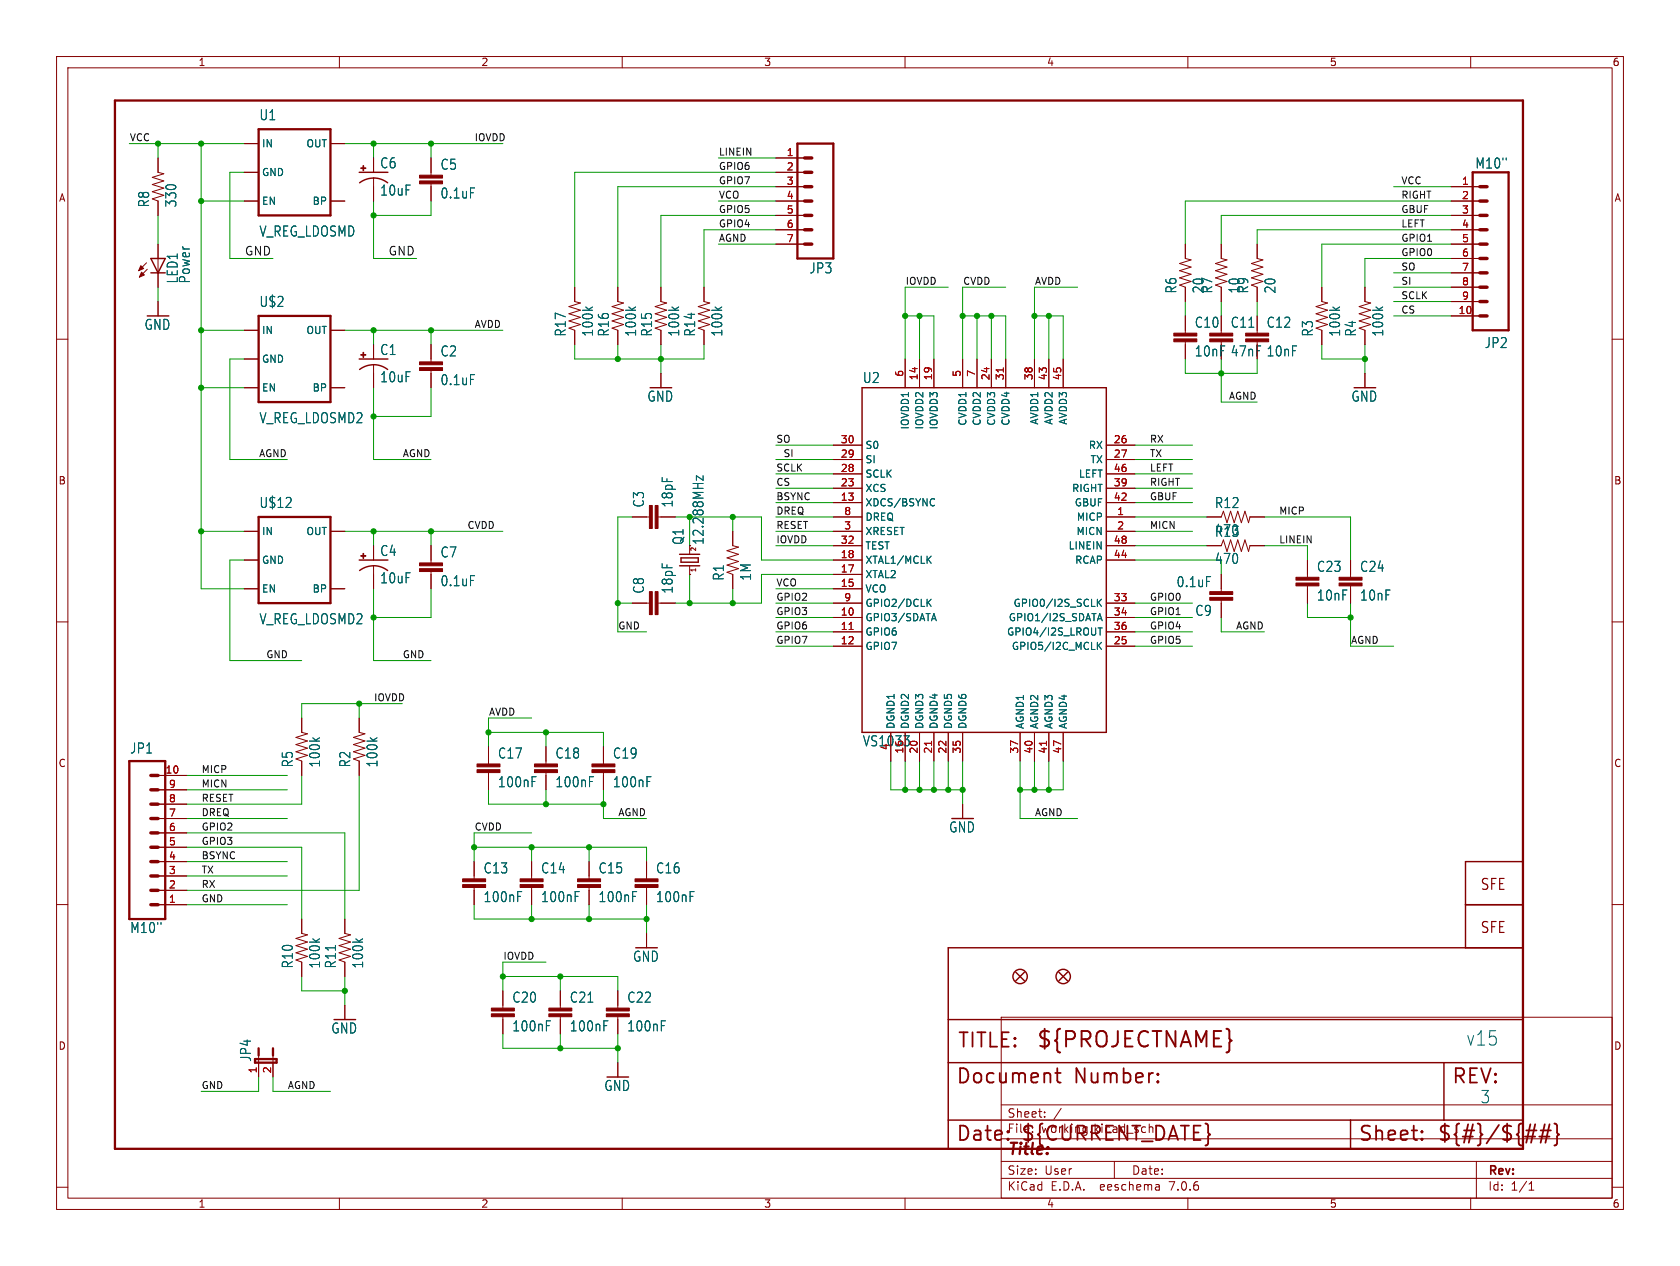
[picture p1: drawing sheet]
<svg xmlns="http://www.w3.org/2000/svg" width="297mm" height="224mm" viewBox="0 0 297 224" stroke-linecap="round" stroke-linejoin="round" font-family="sans-serif">
<g fill="none" stroke="#840000" stroke-width=".18">
<path d="M10 10h277v203.9h-277zM12 12h273v199.9h-273zM60 10v2M110 10v2M160 10v2M210 10v2M260 10v2M27.9 27.9v2.6l1.1 .2-2.1 .7 2.1 .6-2.1 .6 2.1 .7-2.1 .6 2.1 .6-2.1 .7 1 .4v2.5M43.2 30.5h2.5M43.2 35.6h2.5M43.2 25.4h2.5M58.4 35.6h2.6"/>
<path d="M58.4 25.4h2.6M66 27.9v2.6M66 31.5v4.1M76.2 27.9v3.1M76.2 32.5v3.1M137.2 27.9h5M137.2 30.5h5M137.2 33h5M137.2 35.6h5M137.2 38.1h5M256.5 33h5.1M256.5 35.6h5.1"/>
<path d="M256.5 38.1h5.1M10 60h2M25.9 46.5l-1.4 1.4M26 47.6l-1.4 1.4M27.9 43.2v7.6M27.9 53.3v2.6M43.2 58.4h2.5M58.4 58.4h2.6M101.6 50.8v2.5l1 .3-2 .6 2 .7-2 .6 2 .6-2 .7 2 .6-2 .6 1 .4v2.6M109.2 50.8v2.5l1 .3-2 .6 2 .7-2 .6 2 .6-2 .7 2 .6-2 .6 1 .4v2.6M116.8 50.8v2.5l1.1 .3-2.1 .6 2.1 .7-2.1 .6 2.1 .6-2.1 .7 2.1 .6-2.1 .6 1 .4v2.6M124.5 50.8v2.5l1 .3-2.1 .6 2.1 .7-2.1 .6 2.1 .6-2.1 .7 2.1 .6-2.1 .6 1.1 .4v2.6"/>
<path d="M137.2 40.6h5M137.2 43.2h5M209.5 43.2v2.5l1.1 .3-2.1 .6 2.1 .6-2.1 .7 2.1 .6-2.1 .6 2.1 .7-2.1 .6 1 .4v2.5M209.5 55.9v3M215.9 43.2v2.5l1 .3-2 .6 2 .6-2 .7 2 .6-2 .6 2 .7-2 .6 1 .4v2.5M215.9 55.9v3M222.2 43.2v2.5l1.1 .3-2.1 .6 2.1 .6-2.1 .7 2.1 .6-2.1 .6 2.1 .7-2.1 .6 1 .4v2.5M222.2 55.9v3M233.7 50.8v2.5l1 .3-2 .6 2 .7-2 .6 2 .6-2 .7 2 .6-2 .6 1 .4v2.6M241.3 50.8v2.5l1 .3-2 .6 2 .7-2 .6 2 .6-2 .7 2 .6-2 .6 1 .4v2.6M256.5 40.6h5.1M256.5 43.2h5.1"/>
<path d="M256.5 55.9h5.1M256.5 45.7h5.1M256.5 48.3h5.1M256.5 50.8h5.1M256.5 53.3h5.1M285 60h2M43.2 63.5h2.5M43.2 68.6h2.5M58.4 68.6h2.6M66 61v2.5M66 64.5v4.1M76.2 61v3"/>
<path d="M76.2 65.5v3.1M116.8 66v2.6M147.3 78.7h5.1M160 63.5v5.1M162.6 63.5v5.1M165.1 63.5v5.1M170.2 63.5v5.1M172.7 63.5v5.1M175.3 63.5v5.1M177.8 63.5v5.1M182.9 63.5v5.1M185.4 63.5v5.1"/>
<path d="M188 63.5v5.1M195.6 78.7h5.1M209.5 60.5v3M215.9 60.5v.5M222.2 60.5v.5M241.3 66v2.6M43.2 94h2.5M43.2 99.1h2.5M58.4 94h2.6M66 96.5v2.6M76.2 96.5v3.1M111.8 91.4h3"/>
<path d="M116.3 91.4h3.1M121.9 96.5v1.5M129.5 94v2.5l1.1 .3-2.1 .6 2.1 .6-2.1 .7 2.1 .6-2.1 .6 2.1 .7-2.1 .6 1 .4v2.5M147.3 94h5.1M147.3 99.1h5.1M147.3 91.4h5.1M147.3 96.5h5.1M147.3 88.9h5.1M147.3 86.4h5.1M147.3 81.3h5.1M147.3 83.8h5.1M195.6 94h5.1"/>
<path d="M195.6 99.1h5.1M195.6 91.4h5.1M195.6 96.5h5.1M195.6 88.9h5.1M195.6 86.4h5.1M195.6 81.3h5.1M195.6 83.8h5.1M213.4 91.4h2.5l.4-1 .6 2.1 .7-2.1 .6 2.1 .6-2.1 .7 2.1 .6-2.1 .6 2.1 .3-1.1h2.5M213.4 96.5h2.5l.4-1 .6 2 .7-2 .6 2 .6-2 .7 2 .6-2 .6 2 .3-1h2.5M231.1 99.1v3M238.8 99.1v3M10 110h2"/>
<path d="M43.2 104.1h2.5M58.4 104.1h2.6M66 100.1v4M76.2 101.1v3M111.8 106.7h3M116.3 106.7h3.1M121.9 101.6h.1M121.9 100.1v1.5M147.3 104.1h5.1M147.3 106.7h5.1M147.3 109.2h5.1M147.3 111.8h5.1"/>
<path d="M147.3 114.3h5.1M147.3 101.6h5.1M195.6 106.7h5.1M195.6 109.2h5.1M195.6 111.8h5.1M195.6 114.3h5.1M215.9 101.6v3M215.9 106.2v3M231.1 103.6v3.1M238.8 103.6v3.1M285 110h2M27.9 137.2h5.1"/>
<path d="M27.9 139.7h5.1M53.3 127v2.5l1.1 .3-2.1 .6 2.1 .7-2.1 .6 2.1 .6-2.1 .7 2.1 .6-2.1 .6 1 .4v2.6M63.5 127v2.5l1 .3-2 .6 2 .7-2 .6 2 .6-2 .7 2 .6-2 .6 1 .4v2.6M86.4 132.1v3M86.4 136.7v3M96.5 132.1v3M96.5 136.7v3M106.7 132.1v3M106.7 136.7v3M157.5 129.5v5.1M160 129.5v5.1M162.6 129.5v5.1"/>
<path d="M165.1 129.5v5.1M167.6 129.5v5.1M170.2 129.5v5.1M180.3 129.5v5.1M182.9 129.5v5.1M185.4 129.5v5.1M188 129.5v5.1M10 160h2M27.9 157.5h5.1M27.9 154.9h5.1M27.9 152.4h5.1M27.9 149.9h5.1"/>
<path d="M27.9 147.3h5.1M27.9 144.8h5.1M27.9 142.2h5.1M83.8 152.4v3M83.8 157v3M94 152.4v3M94 157v3M104.1 152.4v3M104.1 157v3M114.3 152.4v3M114.3 157v3M170.2 142.2v2.6"/>
<path d="M285 160h2M27.9 160h5.1M53.3 162.6v2.5l1.1 .3-2.1 .6 2.1 .6-2.1 .7 2.1 .6-2.1 .6 2.1 .7-2.1 .6 1 .4v2.5M61 162.6v2.5l1 .3-2.1 .6 2.1 .6-2.1 .7 2.1 .6-2.1 .6 2.1 .7-2.1 .6 1.1 .4v2.5M61 177.8v2.5M88.9 175.3v3M88.9 179.8v3.1M99.1 175.3v3M99.1 179.8v3.1M109.2 175.3v3M109.2 179.8v3.1M114.3 165.1v2.5"/>
<path d="M177 179.9h108v32h-108zM45.7 186.7v3.8M48.3 186.7v3.8M109.2 188v2.5M177 195.4h108M184.7 197.5v.1M184.7 196.7v.1M187.6 196l-1.3 2M10 210h2M60 211.9v2M110 211.9v2M160 211.9v2"/>
<path d="M177 208.4h108M177 205.4h108M177 201.4h108M197 205.4v3M204.9 209.6l.1 .9M205 210.4l-.2 .1M205 209.9h-.2M210 211.9v2M260 211.9v2M261 205.4v6.5M270.3 210.5h.9M270.3 209.4l.4-.4v1.5"/>
<path d="M285 210h2"/>
</g>
<g fill="#840000" stroke="#840000" stroke-width=".18">
<path d="M107.2 179.3h4.1v.5h-4.1z"/>
<path d="M107.2 178.3h4.1v.5h-4.1z"/>
<path d="M63.8 29.7h.9v.1h-.9z"/>
<path d="M64.2 29.3h.1v.9h-.1z"/>
<path d="M94.5 136.1h4.1v.6h-4.1z"/>
<path d="M94.5 135.1h4.1v.5h-4.1z"/>
<path d="M81.8 156.5h4.1v.5h-4.1z"/>
<path d="M81.8 155.4h4.1v.6h-4.1z"/>
<path d="M104.6 136.1h4.1v.6h-4.1z"/>
<path d="M104.6 135.1h4.1v.5h-4.1z"/>
<path d="M74.2 32h4v.5h-4z"/>
<path d="M74.2 31h4v.5h-4z"/>
<path d="M84.3 136.1h4.1v.6h-4.1z"/>
<path d="M84.3 135.1h4.1v.5h-4.1z"/>
<path d="M112.3 156.5h4v.5h-4z"/>
<path d="M112.3 155.4h4v.6h-4z"/>
<path d="M102.1 156.5h4.1v.5h-4.1z"/>
<path d="M102.1 155.4h4.1v.6h-4.1z"/>
<path d="M91.9 156.5h4.1v.5h-4.1z"/>
<path d="M91.9 155.4h4.1v.6h-4.1z"/>
<path d="M86.9 179.3h4v.5h-4z"/>
<path d="M86.9 178.3h4v.5h-4z"/>
<path d="M115.8 104.6h.5v4.1h-.5z"/>
<path d="M114.8 104.6h.5v4.1h-.5z"/>
<path d="M24.9 47l.5 .5-.9 .4z"/>
<path d="M25 48.1l.5 .5-.9 .4z"/>
<path d="M115.8 89.4h.5v4.1h-.5z"/>
<path d="M114.8 89.4h.5v4.1h-.5z"/>
<path d="M74.2 100.6h4v.5h-4z"/>
<path d="M74.2 99.6h4v.5h-4z"/>
<path d="M63.8 98.3h.9v.1h-.9z"/>
<path d="M64.2 97.9h.1v.9h-.1z"/>
<path d="M63.8 62.7h.9v.1h-.9z"/>
<path d="M64.2 62.3h.1v.9h-.1z"/>
<path d="M74.2 65h4v.5h-4z"/>
<path d="M74.2 64h4v.5h-4z"/>
<path d="M97 179.3h4.1v.5h-4.1z"/>
<path d="M97 178.3h4.1v.5h-4.1z"/>
<path d="M236.7 103.1h4.1v.5h-4.1z"/>
<path d="M236.7 102.1h4.1v.5h-4.1z"/>
<path d="M229.1 103.1h4.1v.5h-4.1z"/>
<path d="M229.1 102.1h4.1v.5h-4.1z"/>
<path d="M213.9 104.6h4v.6h-4z"/>
<path d="M213.9 105.7h4v.5h-4z"/>
<path d="M213.9 59.9h4v.6h-4z"/>
<path d="M213.9 58.9h4v.5h-4z"/>
<path d="M220.2 59.9h4.1v.6h-4.1z"/>
<path d="M220.2 58.9h4.1v.5h-4.1z"/>
<path d="M207.5 59.9h4.1v.6h-4.1z"/>
<path d="M207.5 58.9h4.1v.5h-4.1z"/>
</g>
<g fill="none" stroke="#006464" stroke-width=".18">
<path d="M124.3 84.2v.7l-1.2-.7v.7M164.1 98.9l.5 .7M164.6 98.4l-.7 .7M164.9 88.2l.3 .1M165.2 89.4l-.3 .1M164.1 106.5l.5 .8M164.6 106l-.7 .7M164.8 109.4h.6M165.1 108.5l.4 1.3M194 106v1.3M194 113.6v1.3M194 109.8l.4-1.3 .5 1.3"/>
<path d="M194.1 109.4h.6M194.1 111.1h.8M194.2 114.2l.5 .7M194.2 106.5l.5 .8M194.5 111.1v1.2M194.7 113.6l-.7 .7M194.7 106l-.7 .7M94.1 137.4h.7M104.2 137.4h.7M114.4 137.4h.7M91.5 157.7h.7M101.7 157.7h.7"/>
<path d="M111.8 157.7h.8M122 157.7h.7M96.6 180.6h.7M106.8 180.6h.7M116.9 180.6h.7"/>
</g>
<g fill="none" stroke="#840000" stroke-width=".25">
<path d="M63.5 30.5h5.1M66 31.5a4.1 4.1 0 0 0-2.4 .8M66 31.5a4.1 4.1 0 0 1 2.5 .8M26.7 48.3h2.5M26.7 45.7h2.5l-1.3 2.6zM63.5 63.5h5.1M66 64.5a4.1 4.1 0 0 0-2.4 .9M66 64.5a4.1 4.1 0 0 1 2.5 .9M152.4 68.6h43.2v60.9h-43.2zM63.5 99.1h5.1M120.1 98h3.6M120.4 98.7h3v.7h-3z"/>
<path d="M63.6 100.9a4.1 4.1 0 0 1 4.9 0M120.1 100.1h3.6M179.6 172l1.5 1.5M181.1 172l-1.5 1.5M187.2 172l1.5 1.5M188.7 172l-1.5 1.5M259.1 167.6v-15.2h10.1v50.8h-101.6v-35.6h101.6M259.1 160h10.1M167.6 198.1h101.6M167.6 180.3h101.6M167.6 188h101.6M238.8 198.1v5.1"/>
<path d="M255.3 188v10.1"/>
<circle cx="180.3" cy="172.7" r="1.27"/>
<circle cx="188" cy="172.7" r="1.27"/>
</g>
<path d="M20.3 17.8h248.9v185.4h-248.9zM45.7 22.9h12.7v15.2h-12.7zM141 25.4h6.3v20.3h-6.3zM260.3 30.5h6.4v27.9h-6.4zM45.7 55.9h12.7v15.2h-12.7zM45.7 91.4h12.7v15.3h-12.7zM22.9 134.6h6.3v28h-6.3zM45.1 187.3h3.8v.7h-3.8M45.7 185.4v1.3M48.3 185.4v1.3" fill="none" stroke="#840000" stroke-width=".41"/>
<g fill="none" stroke="#840000" stroke-width=".61">
<path d="M142.2 27.9h1.3M142.2 30.5h1.3M142.2 33h1.3M142.2 35.6h1.3M142.2 38.1h1.3M261.6 33h1.3M261.6 35.6h1.3M261.6 38.1h1.3M142.2 40.6h1.3M142.2 43.2h1.3M261.6 40.6h1.3M261.6 43.2h1.3"/>
<path d="M261.6 45.7h1.3M261.6 48.3h1.3M261.6 50.8h1.3M261.6 53.3h1.3M261.6 55.9h1.3M26.7 139.7h1.2M26.7 137.2h1.2M26.7 157.5h1.2M26.7 154.9h1.2M26.7 152.4h1.2M26.7 149.9h1.2M26.7 147.3h1.2"/>
<path d="M26.7 144.8h1.2M26.7 142.2h1.2M26.7 160h1.2"/>
</g>
<path d="M177.4 65.1v.7M150.1 111.3h.7M164.7 131.1v.7M185 131.1v.7" fill="none" stroke="#a90000" stroke-width=".18"/>
<g fill="none" stroke="#840000" stroke-width=".32">
<path d="M186.5 189.8h1M186.9 188.9v2.2l.1 .3 .5 .1M204.7 191.2l.1 .2-.1 .1M204.7 191.2l-.1 .2 .1 .1M204.7 189.9v.2M204.7 191.2v.3M204.7 189.9l.1 .1-.1 .1M204.7 189.9l-.1 .1 .1 .1M269.8 199.9h1.8M271.4 198.9l-.7 3.2M272.4 199.9h1.8M273.1 198.9l-.7 3.2"/>
<path d="M273.9 198.9l-.7 3.2M274.8 198.7l.3 .2 .2 .2v1.2l.3 .4-.3 .3v1.2l-.2 .3-.3 .1M178.2 201.4l.1 .1-.1 .1M251.4 201.4l.1 .1-.1 .1M251.4 201.4l-.1 .1 .1 .1M251.4 200.1v.2M251.4 201.4v.2M251.4 200.1l.1 .1-.1 .1M251.4 200.1l-.1 .1 .1 .1M269.6 201h1.8M272.1 201h1.8"/>
</g>
<g fill="none" stroke="#009600" stroke-width=".18">
<path d="M22.9 25.4h20.3M27.9 25.4v2.5M27.9 38.1v5.1M35.6 25.4v78.7h7.6M35.6 35.6h7.6M43.2 30.5h-2.6v15.2h7.7M61 25.4h27.9M66 25.4v2.5M66 35.6v10.1h7.7M76.2 25.4v2.5M76.2 35.6v2.5h-10.2M127 35.6h10.2"/>
<path d="M127 27.9h10.2M137.2 30.5h-35.6v20.3M137.2 38.1h-20.4v12.7M137.2 33h-28v17.8M246.4 33h10.1M256.5 35.6h-47v7.6M256.5 38.1h-40.6v5.1M27.9 50.8v2.5M35.6 58.4h7.6M61 58.4h27.9M66 58.4v2.6M76.2 58.4v2.6"/>
<path d="M127 43.2h10.2M137.2 40.6h-12.7v10.2M160 55.9h5.1v7.6M162.6 55.9v7.6M167.6 50.8h-7.6v12.7M170.2 55.9h7.6v7.6M172.7 55.9v7.6M175.3 55.9v7.6M177.8 50.8h-7.6v12.7M182.9 55.9h5.1v7.6M185.4 55.9v7.6M190.5 50.8h-7.6v12.7"/>
<path d="M209.5 53.3v2.6M215.9 53.3v2.6M222.2 53.3v2.6M246.4 50.8h10.1M246.4 55.9h10.1M246.4 53.3h10.1M246.4 48.3h10.1M256.5 45.7h-15.2v5.1M256.5 40.6h-34.3v2.6M256.5 43.2h-22.8v7.6M35.6 68.6h7.6M43.2 63.5h-2.6v17.8h10.2"/>
<path d="M66 68.6v12.7h10.2M76.2 68.6v5.1h-10.2M101.6 61v2.5h22.9v-2.5M109.2 61v2.5M116.8 61v5M137.2 78.7h10.1M200.7 78.7h10.1M209.5 63.5v2.5h12.7v-2.5M215.9 63.5v7.6h6.3M233.7 61v2.5h7.6M241.3 61v5M35.6 94h7.6"/>
<path d="M43.2 99.1h-2.6v17.7h12.7M61 94h27.9M66 94v2.5M76.2 94v2.5M111.8 91.4h-2.6v20.4h5.1M119.4 91.4h15.2v7.7h12.7M121.9 91.4v5.1M129.5 91.4v2.6M137.2 91.4h10.1M137.2 94h10.1M137.2 81.3h10.1M137.2 96.5h10.1"/>
<path d="M137.2 88.9h10.1M137.2 86.4h10.1M137.2 83.8h10.1M200.7 91.4h12.7M200.7 94h10.1M200.7 81.3h10.1M200.7 96.5h12.7M200.7 99.1h15.2v2.5M200.7 88.9h10.1M200.7 86.4h10.1M200.7 83.8h10.1M223.5 91.4h15.3v7.7"/>
<path d="M223.5 96.5h7.6v2.6M66 104.1v12.7h10.2M76.2 104.1v5.1h-10.2M109.2 106.7h2.6M121.9 101.6v5.1M129.5 104.1v2.6M137.2 106.7h10.1M137.2 111.8h10.1M137.2 114.3h10.1M137.2 109.2h10.1M137.2 104.1h10.1M147.3 101.6h-12.7v5.1h-15.2"/>
<path d="M200.7 106.7h10.1M200.7 111.8h10.1M200.7 114.3h10.1M200.7 109.2h10.1M215.9 109.2v2.6h7.6M231.1 106.7v2.5h7.7M238.8 106.7v7.6h7.6M33 137.2h17.8M33 139.7h17.8M53.3 137.2v5h-20.3M63.5 124.5v2.5M63.5 137.2v20.3h-30.5"/>
<path d="M71.1 124.5h-17.8v2.5M86.4 139.7v2.5h20.3M86.4 129.5h20.3v2.6M94 127h-7.6v5.1M96.5 129.5v2.6M96.5 139.7v2.5M106.7 139.7v5.1h7.6M157.5 134.6v5.1h12.7M160 134.6v5.1M162.6 134.6v5.1M165.1 134.6v5.1M167.6 134.6v5.1"/>
<path d="M170.2 134.6v7.6M180.3 134.6v10.2h10.2M182.9 134.6v5.1M185.4 134.6v5.1M188 134.6v5.1h-7.7M33 147.3h28v15.3M33 149.9h20.3v12.7M33 144.8h17.8M33 154.9h17.8M33 152.4h17.8M83.8 149.9h30.5v2.5M94 149.9v2.5"/>
<path d="M94 147.3h-10.2v5.1M104.1 149.9v2.5M33 160h17.8M53.3 172.7v2.6h7.7M61 172.7v5.1M83.8 160v2.6h30.5M88.9 172.7h20.3v2.6M94 160v2.6M96.5 170.2h-7.6v5.1M99.1 172.7v2.6M104.1 160v2.6M114.3 160v5.1"/>
<path d="M45.7 190.5v2.5h-10.1M48.3 190.5v2.5h10.1M88.9 182.9v2.5h20.3M99.1 182.9v2.5M109.2 182.9v5.1"/>
</g>
<g fill="#009600" stroke="#009600" stroke-width=".18">
<circle cx="94" cy="162.6" r=".46"/>
<circle cx="99.1" cy="172.7" r=".46"/>
<circle cx="109.2" cy="185.4" r=".46"/>
<circle cx="94" cy="149.9" r=".46"/>
<circle cx="114.3" cy="162.6" r=".46"/>
<circle cx="104.1" cy="162.6" r=".46"/>
<circle cx="121.9" cy="106.7" r=".46"/>
<circle cx="109.2" cy="106.7" r=".46"/>
<circle cx="35.6" cy="68.6" r=".46"/>
<circle cx="66" cy="94" r=".46"/>
<circle cx="76.2" cy="94" r=".46"/>
<circle cx="66" cy="58.4" r=".46"/>
<circle cx="76.2" cy="58.4" r=".46"/>
<circle cx="66" cy="73.7" r=".46"/>
<circle cx="35.6" cy="94" r=".46"/>
<circle cx="66" cy="109.2" r=".46"/>
<circle cx="63.5" cy="124.5" r=".46"/>
<circle cx="86.4" cy="129.5" r=".46"/>
<circle cx="96.5" cy="129.5" r=".46"/>
<circle cx="88.9" cy="172.7" r=".46"/>
<circle cx="96.5" cy="142.2" r=".46"/>
<circle cx="104.1" cy="149.9" r=".46"/>
<circle cx="106.7" cy="142.2" r=".46"/>
<circle cx="99.1" cy="185.4" r=".46"/>
<circle cx="83.8" cy="149.9" r=".46"/>
<circle cx="35.6" cy="58.4" r=".46"/>
<circle cx="76.2" cy="25.4" r=".46"/>
<circle cx="66" cy="25.4" r=".46"/>
<circle cx="35.6" cy="25.4" r=".46"/>
<circle cx="35.6" cy="35.6" r=".46"/>
<circle cx="27.9" cy="25.4" r=".46"/>
<circle cx="61" cy="175.3" r=".46"/>
<circle cx="66" cy="38.1" r=".46"/>
<circle cx="238.8" cy="109.2" r=".46"/>
<circle cx="215.9" cy="66" r=".46"/>
<circle cx="241.3" cy="63.5" r=".46"/>
<circle cx="109.2" cy="63.5" r=".46"/>
<circle cx="116.8" cy="63.5" r=".46"/>
<circle cx="162.6" cy="55.9" r=".46"/>
<circle cx="182.9" cy="55.9" r=".46"/>
<circle cx="185.4" cy="55.9" r=".46"/>
<circle cx="175.3" cy="55.9" r=".46"/>
<circle cx="170.2" cy="55.9" r=".46"/>
<circle cx="160" cy="55.9" r=".46"/>
<circle cx="172.7" cy="55.9" r=".46"/>
<circle cx="165.1" cy="139.7" r=".46"/>
<circle cx="167.6" cy="139.7" r=".46"/>
<circle cx="170.2" cy="139.7" r=".46"/>
<circle cx="185.4" cy="139.7" r=".46"/>
<circle cx="160" cy="139.7" r=".46"/>
<circle cx="162.6" cy="139.7" r=".46"/>
<circle cx="180.3" cy="139.7" r=".46"/>
<circle cx="182.9" cy="139.7" r=".46"/>
<circle cx="121.9" cy="91.4" r=".46"/>
<circle cx="129.5" cy="91.4" r=".46"/>
<circle cx="129.5" cy="106.7" r=".46"/>
</g>
<text font-size="3.8" fill="#840000" x="183.1" y="185.7">${PROJECTNAME}</text>
<g font-size="3.5" fill="#840000">
<text x="169.2" y="185.7">TITLE:</text>
<text x="168.9" y="192.1">Document</text>
<text x="189.9" y="192.1">Number:</text>
<text x="256.5" y="192.1">REV:</text>
<text x="168.9" y="202.2">Date:</text>
<text x="180.3" y="202.2">${CURRENT_DATE}</text>
<text x="240" y="202.2">Sheet:</text>
<text x="254" y="202.2">${#}/${##}</text>
</g>
<text font-size="3.5" fill="#0000c2" x="259.1" y="185.2">v15</text>
<text font-size="3" fill="#0000c2" x="261.6" y="195.3">3</text>
<text font-size="2.8" fill="#840000" x="178" y="204.8">Title:</text>
<g font-size="2.7" fill="#840000">
<text x="261.6" y="157.7">SFE</text>
<text x="261.6" y="165.3">SFE</text>
</g>
<g font-size="2.5" fill="#006464">
<text x="45.8" y="21.5">U1</text>
<text x="67.1" y="30">C6</text>
<text x="67.1" y="34.8">10uF</text>
<text x="77.8" y="30.2">C5</text>
<text x="77.8" y="35.3">0.1uF</text>
<text x="260.7" y="30">M10&quot;</text>
<text x="26.6" y="36.8" transform="rotate(-90 26.6 36.8)">R8</text>
<text x="31.4" y="36.8" transform="rotate(-90 31.4 36.8)">330</text>
<text x="45.8" y="42.1">V_REG_LDOSMD</text>
<text x="31.6" y="50.2" transform="rotate(-90 31.6 50.2)">LED1</text>
<text x="33.8" y="50.2" transform="rotate(-90 33.8 50.2)">Power</text>
<text x="143" y="48.6">JP3</text>
<text x="208.2" y="52" transform="rotate(-90 208.2 52)">R6</text>
<text x="213" y="52" transform="rotate(-90 213 52)">20</text>
<text x="214.5" y="52" transform="rotate(-90 214.5 52)">R7</text>
<text x="219.3" y="52" transform="rotate(-90 219.3 52)">10</text>
<text x="220.9" y="52" transform="rotate(-90 220.9 52)">R9</text>
<text x="225.7" y="52" transform="rotate(-90 225.7 52)">20</text>
<text x="25.5" y="58.6">GND</text>
<text x="45.8" y="54.5">U$2</text>
<text x="100.2" y="59.6" transform="rotate(-90 100.2 59.6)">R17</text>
<text x="105" y="59.6" transform="rotate(-90 105 59.6)">100k</text>
<text x="107.9" y="59.6" transform="rotate(-90 107.9 59.6)">R16</text>
<text x="112.7" y="59.6" transform="rotate(-90 112.7 59.6)">100k</text>
<text x="115.5" y="59.6" transform="rotate(-90 115.5 59.6)">R15</text>
<text x="120.3" y="59.6" transform="rotate(-90 120.3 59.6)">100k</text>
<text x="123.1" y="59.6" transform="rotate(-90 123.1 59.6)">R14</text>
<text x="127.9" y="59.6" transform="rotate(-90 127.9 59.6)">100k</text>
<text x="211.1" y="58.2">C10</text>
<text x="217.5" y="58.2">C11</text>
<text x="223.8" y="58.2">C12</text>
<text x="232.3" y="59.6" transform="rotate(-90 232.3 59.6)">R3</text>
<text x="237.1" y="59.6" transform="rotate(-90 237.1 59.6)">100k</text>
<text x="239.9" y="59.6" transform="rotate(-90 239.9 59.6)">R4</text>
<text x="244.7" y="59.6" transform="rotate(-90 244.7 59.6)">100k</text>
<text x="67.1" y="63">C1</text>
<text x="77.8" y="63.3">C2</text>
<text x="211.1" y="63.3">10nF</text>
<text x="223.8" y="63.3">10nF</text>
<text x="262.4" y="61.8">JP2</text>
<text x="67.1" y="67.8">10uF</text>
<text x="77.8" y="68.3">0.1uF</text>
<text x="114.4" y="71.3">GND</text>
<text x="152.5" y="68">U2</text>
<text x="238.8" y="71.3">GND</text>
<text x="45.8" y="75.1">V_REG_LDOSMD2</text>
<text x="114.1" y="89.9" transform="rotate(-90 114.1 89.9)">C3</text>
<text x="119.1" y="89.9" transform="rotate(-90 119.1 89.9)">18pF</text>
<text x="45.8" y="90.1">U$12</text>
<text x="214.7" y="90.1">R12</text>
<text x="214.7" y="94.9">470</text>
<text x="67.1" y="98.6">C4</text>
<text x="77.8" y="98.8">C7</text>
<text x="124.6" y="96.5" transform="rotate(-90 124.6 96.5)">12.288MHz</text>
<text x="214.7" y="100">470</text>
<text x="232.7" y="101.4">C23</text>
<text x="240.3" y="101.4">C24</text>
<text x="67.1" y="103.4">10uF</text>
<text x="77.8" y="103.9">0.1uF</text>
<text x="114.1" y="105.1" transform="rotate(-90 114.1 105.1)">C8</text>
<text x="119.1" y="105.1" transform="rotate(-90 119.1 105.1)">18pF</text>
<text x="128.2" y="102.8" transform="rotate(-90 128.2 102.8)">R1</text>
<text x="133" y="102.8" transform="rotate(-90 133 102.8)">1M</text>
<text x="207.9" y="104.1">0.1uF</text>
<text x="232.7" y="106.4">10nF</text>
<text x="240.3" y="106.4">10nF</text>
<text x="45.8" y="110.6">V_REG_LDOSMD2</text>
<text x="211.2" y="109.2">C9</text>
<text x="22.9" y="133.5">JP1</text>
<text x="52" y="135.8" transform="rotate(-90 52 135.8)">R5</text>
<text x="56.8" y="135.8" transform="rotate(-90 56.8 135.8)">100k</text>
<text x="62.1" y="135.8" transform="rotate(-90 62.1 135.8)">R2</text>
<text x="66.9" y="135.8" transform="rotate(-90 66.9 135.8)">100k</text>
<text x="87.9" y="134.4">C17</text>
<text x="98.1" y="134.4">C18</text>
<text x="108.3" y="134.4">C19</text>
<text x="152.5" y="132.2">VS1033</text>
<text x="87.9" y="139.5">100nF</text>
<text x="98.1" y="139.5">100nF</text>
<text x="108.3" y="139.5">100nF</text>
<text x="167.7" y="147.5">GND</text>
<text x="85.4" y="154.7">C13</text>
<text x="95.6" y="154.7">C14</text>
<text x="105.7" y="154.7">C15</text>
<text x="115.9" y="154.7">C16</text>
<text x="85.4" y="159.8">100nF</text>
<text x="95.6" y="159.8">100nF</text>
<text x="105.7" y="159.8">100nF</text>
<text x="115.9" y="159.8">100nF</text>
<text x="22.9" y="165.2">M10&quot;</text>
<text x="52" y="171.4" transform="rotate(-90 52 171.4)">R10</text>
<text x="56.8" y="171.4" transform="rotate(-90 56.8 171.4)">100k</text>
<text x="59.6" y="171.4" transform="rotate(-90 59.6 171.4)">R11</text>
<text x="64.4" y="171.4" transform="rotate(-90 64.4 171.4)">100k</text>
<text x="111.8" y="170.3">GND</text>
<text x="90.5" y="177.6">C20</text>
<text x="100.6" y="177.6">C21</text>
<text x="110.8" y="177.6">C22</text>
<text x="58.5" y="183">GND</text>
<text x="90.5" y="182.6">100nF</text>
<text x="100.6" y="182.6">100nF</text>
<text x="110.8" y="182.6">100nF</text>
<text x="44.6" y="187.9" transform="rotate(-90 44.6 187.9)">JP4</text>
<text x="106.7" y="193.2">GND</text>
</g>
<g font-size="2.5" fill="#840000">
<text x="217.5" y="63.3">47nF</text>
<text x="121" y="96.5" transform="rotate(-90 121 96.5)">Q1</text>
</g>
<g font-size="2.1" fill="#0f0f0f">
<text x="43.2" y="45.3">GND</text>
<text x="68.6" y="45.3">GND</text>
</g>
<g font-size="2.1" fill="#840000">
<text x="178" y="197.9">Sheet:</text>
<text x="178" y="200.6">File:</text>
<text x="184.1" y="200.6">working.kicad_sch</text>
<text x="178" y="208">Size:</text>
<text x="184.7" y="208">User</text>
<text x="200" y="208">Date:</text>
<text x="263" y="208.2">Rev:</text>
<text x="178" y="210.8">KiCad</text>
<text x="185.7" y="210.8">E.D.A.</text>
<text x="194.6" y="210.8">eeschema</text>
<text x="207" y="210.8">7.0.6</text>
<text x="263" y="210.8">Id:</text>
<text x="267.1" y="210.8">1/1</text>
</g>
<g font-size="1.8" fill="#840000">
<text x="35" y="11.9">1</text>
<text x="85" y="11.9">2</text>
<text x="135" y="11.9">3</text>
<text x="185" y="11.9">4</text>
<text x="235" y="11.9">5</text>
<text x="285" y="11.9">6</text>
<text x="10.3" y="35.9">A</text>
<text x="285.3" y="35.9">A</text>
<text x="10.3" y="85.9">B</text>
<text x="285.3" y="85.9">B</text>
<text x="10.3" y="135.9">C</text>
<text x="285.3" y="135.9">C</text>
<text x="10.3" y="185.9">D</text>
<text x="285.3" y="185.9">D</text>
<text x="35" y="213.8">1</text>
<text x="85" y="213.8">2</text>
<text x="135" y="213.8">3</text>
<text x="185" y="213.8">4</text>
<text x="235" y="213.8">5</text>
<text x="285" y="213.8">6</text>
</g>
<g font-size="1.8" fill="#006464">
<text x="46.2" y="26.3">IN</text>
<text x="54.1" y="26.3">OUT</text>
<text x="46.2" y="31.3">GND</text>
<text x="46.2" y="36.4">EN</text>
<text x="55.2" y="36.4">BP</text>
<text x="46.2" y="59.3">IN</text>
<text x="54.1" y="59.3">OUT</text>
<text x="46.2" y="64.4">GND</text>
<text x="46.2" y="69.4">EN</text>
<text x="55.2" y="69.4">BP</text>
<text x="160.9" y="76.1" transform="rotate(-90 160.9 76.1)">IOVDD1</text>
<text x="163.4" y="76.1" transform="rotate(-90 163.4 76.1)">IOVDD2</text>
<text x="166" y="76.1" transform="rotate(-90 166 76.1)">IOVDD3</text>
<text x="171" y="75.4" transform="rotate(-90 171 75.4)">CVDD1</text>
<text x="173.6" y="75.4" transform="rotate(-90 173.6 75.4)">CVDD2</text>
<text x="176.1" y="75.4" transform="rotate(-90 176.1 75.4)">CVDD3</text>
<text x="178.7" y="75.4" transform="rotate(-90 178.7 75.4)">CVDD4</text>
<text x="183.7" y="75.2" transform="rotate(-90 183.7 75.2)">AVDD1</text>
<text x="186.3" y="75.2" transform="rotate(-90 186.3 75.2)">AVDD2</text>
<text x="188.8" y="75.2" transform="rotate(-90 188.8 75.2)">AVDD3</text>
<text x="152.9" y="82.1">SI</text>
<text x="152.9" y="79.6">S0</text>
<text x="192.4" y="79.6">RX</text>
<text x="192.7" y="82.1">TX</text>
<text x="152.9" y="89.8">XDCS/BSYNC</text>
<text x="152.9" y="87.2">XCS</text>
<text x="152.9" y="84.7">SCLK</text>
<text x="189.4" y="87.2">RIGHT</text>
<text x="189.9" y="89.8">GBUF</text>
<text x="190.6" y="84.7">LEFT</text>
<text x="46.2" y="94.8">IN</text>
<text x="54.1" y="94.8">OUT</text>
<text x="152.9" y="94.8">XRESET</text>
<text x="152.9" y="92.3">DREQ</text>
<text x="190.2" y="94.8">MICN</text>
<text x="190.3" y="92.3">MICP</text>
<text x="46.2" y="99.9">GND</text>
<text x="152.9" y="99.9">XTAL1/MCLK</text>
<text x="152.9" y="97.4">TEST</text>
<text x="188.8" y="97.4">LINEIN</text>
<text x="190" y="99.9">RCAP</text>
<text x="46.2" y="105">EN</text>
<text x="55.2" y="105">BP</text>
<text x="152.9" y="105">VCO</text>
<text x="152.9" y="102.5">XTAL2</text>
<text x="152.9" y="107.5">GPIO2/DCLK</text>
<text x="179.1" y="107.5">GPIO0/I2S_SCLK</text>
<text x="152.9" y="110.1">GPIO3/SDATA</text>
<text x="152.9" y="112.6">GPIO6</text>
<text x="177.9" y="112.6">GPIO4/I2S_LROUT</text>
<text x="178.2" y="110.1">GPIO1/I2S_SDATA</text>
<text x="152.9" y="115.2">GPIO7</text>
<text x="178.8" y="115.2">GPIO5/I2C_MCLK</text>
<text x="158.3" y="129" transform="rotate(-90 158.3 129)">DGND1</text>
<text x="160.9" y="129" transform="rotate(-90 160.9 129)">DGND2</text>
<text x="163.4" y="129" transform="rotate(-90 163.4 129)">DGND3</text>
<text x="166" y="129" transform="rotate(-90 166 129)">DGND4</text>
<text x="168.5" y="129" transform="rotate(-90 168.5 129)">DGND5</text>
<text x="171" y="129" transform="rotate(-90 171 129)">DGND6</text>
<text x="181.2" y="129" transform="rotate(-90 181.2 129)">AGND1</text>
<text x="183.7" y="129" transform="rotate(-90 183.7 129)">AGND2</text>
<text x="186.3" y="129" transform="rotate(-90 186.3 129)">AGND3</text>
<text x="188.8" y="129" transform="rotate(-90 188.8 129)">AGND4</text>
</g>
<g font-size="1.8" fill="#a90000">
<text x="139" y="27.7">1</text>
<text x="139" y="30.2">2</text>
<text x="139" y="32.8">3</text>
<text x="139" y="35.3">4</text>
<text x="258.4" y="32.8">1</text>
<text x="258.4" y="35.3">2</text>
<text x="139" y="37.8">5</text>
<text x="139" y="40.4">6</text>
<text x="258.4" y="37.8">3</text>
<text x="258.4" y="40.4">4</text>
<text x="139" y="42.9">7</text>
<text x="258.4" y="42.9">5</text>
<text x="258.4" y="45.5">6</text>
<text x="258.4" y="48">7</text>
<text x="258.4" y="50.5">8</text>
<text x="258.4" y="53.1">9</text>
<text x="257.8" y="55.6">10</text>
<text x="159.8" y="66.7" transform="rotate(-90 159.8 66.7)">6</text>
<text x="162.3" y="67.4" transform="rotate(-90 162.3 67.4)">14</text>
<text x="164.8" y="67.4" transform="rotate(-90 164.8 67.4)">19</text>
<text x="169.9" y="66.7" transform="rotate(-90 169.9 66.7)">5</text>
<text x="172.5" y="66.7" transform="rotate(-90 172.5 66.7)">7</text>
<text x="175" y="67.4" transform="rotate(-90 175 67.4)">24</text>
<text x="177.5" y="67.4" transform="rotate(-90 177.5 67.4)">31</text>
<text x="182.6" y="67.4" transform="rotate(-90 182.6 67.4)">38</text>
<text x="185.2" y="67.4" transform="rotate(-90 185.2 67.4)">43</text>
<text x="187.7" y="67.4" transform="rotate(-90 187.7 67.4)">45</text>
<text x="148.5" y="83.6">28</text>
<text x="148.5" y="81">29</text>
<text x="148.5" y="78.5">30</text>
<text x="196.8" y="78.5">26</text>
<text x="196.8" y="81">27</text>
<text x="196.8" y="83.6">46</text>
<text x="148.5" y="88.6">13</text>
<text x="148.5" y="86.1">23</text>
<text x="196.8" y="86.1">39</text>
<text x="196.8" y="88.6">42</text>
<text x="149.2" y="93.7">3</text>
<text x="149.2" y="91.2">8</text>
<text x="197.4" y="91.2">1</text>
<text x="197.4" y="93.7">2</text>
<text x="148.5" y="101.3">17</text>
<text x="148.5" y="98.8">18</text>
<text x="148.5" y="96.3">32</text>
<text x="196.8" y="98.8">44</text>
<text x="196.8" y="96.3">48</text>
<text x="148.5" y="103.9">15</text>
<text x="149.2" y="106.4">9</text>
<text x="196.8" y="106.4">33</text>
<text x="148.5" y="109">10</text>
<text x="148.5" y="111.5">11</text>
<text x="196.8" y="109">34</text>
<text x="196.8" y="111.5">36</text>
<text x="148.5" y="114">12</text>
<text x="196.8" y="114">25</text>
<text x="29.2" y="136.9">10</text>
<text x="157.2" y="132.8" transform="rotate(-90 157.2 132.8)">4</text>
<text x="159.8" y="133.4" transform="rotate(-90 159.8 133.4)">16</text>
<text x="162.3" y="133.4" transform="rotate(-90 162.3 133.4)">20</text>
<text x="164.8" y="133.4" transform="rotate(-90 164.8 133.4)">21</text>
<text x="167.4" y="133.4" transform="rotate(-90 167.4 133.4)">22</text>
<text x="169.9" y="133.4" transform="rotate(-90 169.9 133.4)">35</text>
<text x="180.1" y="133.4" transform="rotate(-90 180.1 133.4)">37</text>
<text x="182.6" y="133.4" transform="rotate(-90 182.6 133.4)">40</text>
<text x="185.2" y="133.4" transform="rotate(-90 185.2 133.4)">41</text>
<text x="187.7" y="133.4" transform="rotate(-90 187.7 133.4)">47</text>
<text x="29.8" y="142">8</text>
<text x="29.8" y="139.4">9</text>
<text x="29.8" y="149.6">5</text>
<text x="29.8" y="147.1">6</text>
<text x="29.8" y="144.5">7</text>
<text x="29.8" y="154.7">3</text>
<text x="29.8" y="152.1">4</text>
<text x="29.8" y="159.8">1</text>
<text x="29.8" y="157.2">2</text>
<text x="45.5" y="189.9" transform="rotate(-90 45.5 189.9)">1</text>
<text x="48" y="189.9" transform="rotate(-90 48 189.9)">2</text>
</g>
<g font-size="1.7" fill="#0f0f0f">
<text x="22.9" y="25.1">VCC</text>
<text x="83.8" y="25.1">IOVDD</text>
<text x="127" y="27.6">LINEIN</text>
<text x="127" y="35.2">VCO</text>
<text x="127" y="32.7">GPIO7</text>
<text x="127" y="30.1">GPIO6</text>
<text x="247.6" y="35.2">RIGHT</text>
<text x="247.6" y="32.7">VCC</text>
<text x="127" y="40.3">GPIO4</text>
<text x="127" y="37.8">GPIO5</text>
<text x="247.6" y="40.3">LEFT</text>
<text x="247.6" y="37.8">GBUF</text>
<text x="127" y="42.8">AGND</text>
<text x="247.6" y="47.9">SO</text>
<text x="247.6" y="45.4">GPIO0</text>
<text x="247.6" y="42.8">GPIO1</text>
<text x="160" y="50.5">IOVDD</text>
<text x="170.2" y="50.5">CVDD</text>
<text x="182.9" y="50.5">AVDD</text>
<text x="247.6" y="53">SCLK</text>
<text x="247.6" y="50.5">SI</text>
<text x="83.8" y="58.1">AVDD</text>
<text x="247.6" y="55.5">CS</text>
<text x="217.2" y="70.8">AGND</text>
<text x="45.7" y="80.9">AGND</text>
<text x="71.1" y="80.9">AGND</text>
<text x="137.2" y="83.5">SCLK</text>
<text x="137.2" y="78.4">SO</text>
<text x="138.4" y="80.9">SI</text>
<text x="203.2" y="78.4">RX</text>
<text x="203.2" y="80.9">TX</text>
<text x="203.2" y="83.5">LEFT</text>
<text x="137.2" y="88.6">BSYNC</text>
<text x="137.2" y="86">CS</text>
<text x="203.2" y="86">RIGHT</text>
<text x="203.2" y="88.6">GBUF</text>
<text x="82.5" y="93.6">CVDD</text>
<text x="137.2" y="91.1">DREQ</text>
<text x="137.2" y="93.6">RESET</text>
<text x="203.2" y="93.6">MICN</text>
<text x="226.1" y="91.1">MICP</text>
<text x="137.2" y="96.2">IOVDD</text>
<text x="226.1" y="96.2">LINEIN</text>
<text x="137.2" y="106.3">GPIO2</text>
<text x="137.2" y="103.8">VCO</text>
<text x="203.2" y="106.3">GPIO0</text>
<text x="109.2" y="111.4">GND</text>
<text x="137.2" y="111.4">GPIO6</text>
<text x="137.2" y="108.9">GPIO3</text>
<text x="137.2" y="114">GPIO7</text>
<text x="203.2" y="108.9">GPIO1</text>
<text x="203.2" y="114">GPIO5</text>
<text x="203.2" y="111.4">GPIO4</text>
<text x="218.4" y="111.4">AGND</text>
<text x="238.8" y="114">AGND</text>
<text x="47" y="116.5">GND</text>
<text x="71.1" y="116.5">GND</text>
<text x="66" y="124.1">IOVDD</text>
<text x="86.4" y="126.7">AVDD</text>
<text x="35.6" y="136.8">MICP</text>
<text x="35.6" y="141.9">RESET</text>
<text x="35.6" y="139.4">MICN</text>
<text x="35.6" y="144.4">DREQ</text>
<text x="35.6" y="147">GPIO2</text>
<text x="35.6" y="149.5">GPIO3</text>
<text x="83.8" y="147">CVDD</text>
<text x="109.2" y="144.4">AGND</text>
<text x="182.9" y="144.4">AGND</text>
<text x="35.6" y="154.6">TX</text>
<text x="35.6" y="152.1">BSYNC</text>
<text x="35.6" y="157.1">RX</text>
<text x="35.6" y="159.7">GND</text>
<text x="88.9" y="169.8">IOVDD</text>
<text x="35.6" y="192.7">GND</text>
<text x="50.8" y="192.7">AGND</text>
</g>
<g font-size="1.2" fill="#840000">
<text x="123.3" y="101.3" transform="rotate(-90 123.3 101.3)">1</text>
<text x="123.3" y="97.6" transform="rotate(-90 123.3 97.6)">2</text>
</g>
</svg>
